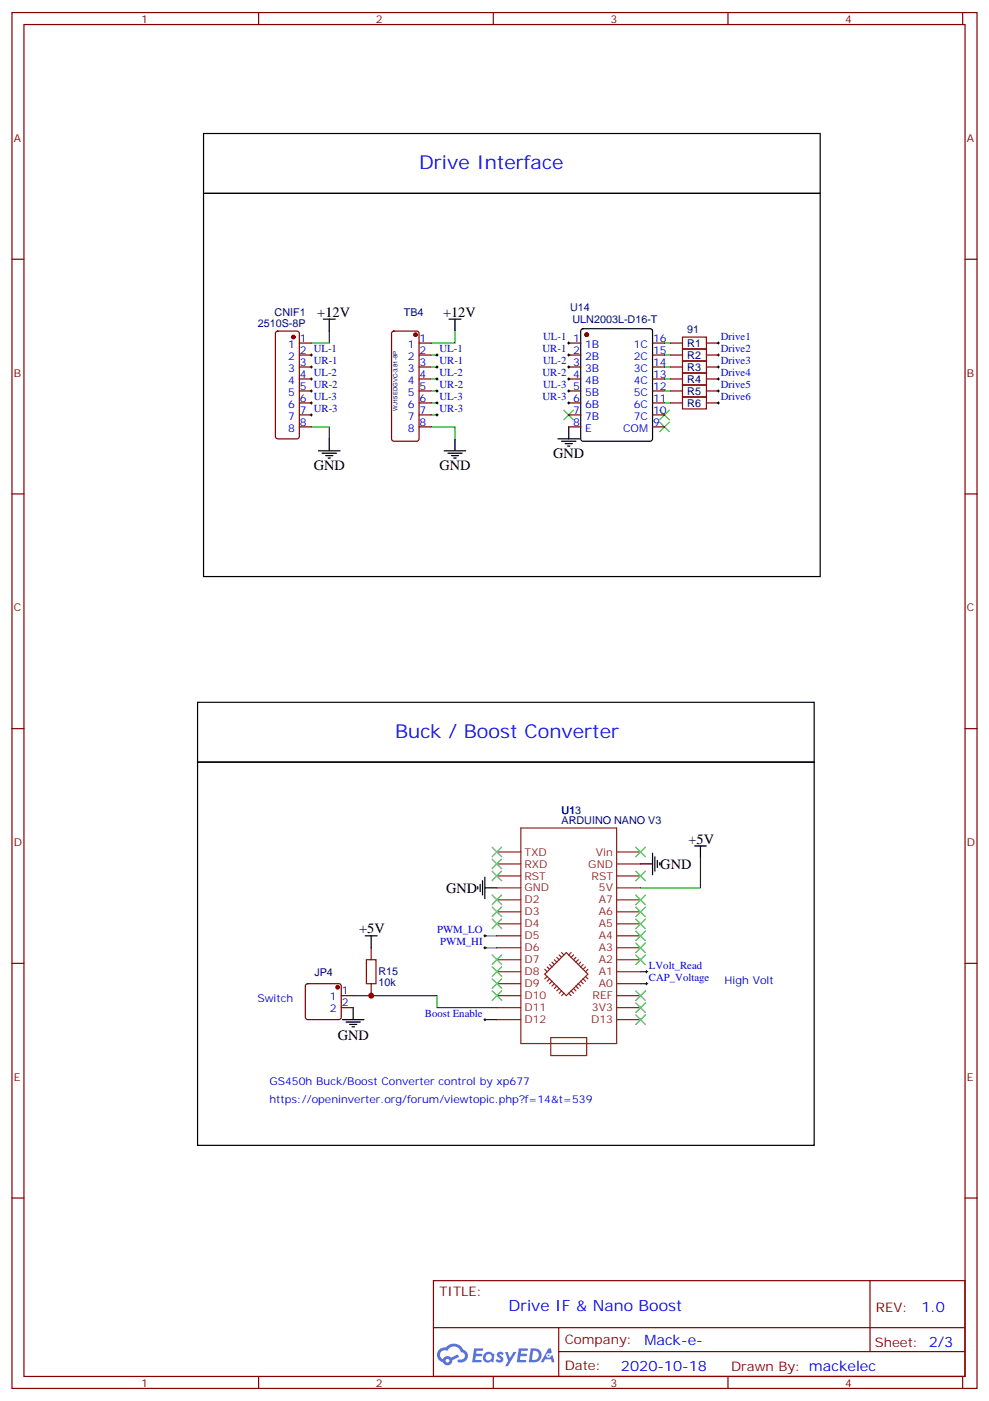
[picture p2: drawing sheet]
<svg xmlns="http://www.w3.org/2000/svg" width="291mm" height="413mm" viewBox="0 0 291 413" stroke-linecap="round" stroke-linejoin="round" font-family="sans-serif">
<g fill="none" stroke="#870000" stroke-width=".35">
<path d="M3.5 3.7h284.4v405.3h-284.4zM7.1 7.2h277.2v398.3h-277.2zM76.2 3.7v3.5M145.3 3.7v3.5M214.5 3.7v3.5M283.6 3.7v3.5M3.5 76.4h3.6M284.3 76.4h3.6M3.5 145.5h3.6M284.3 145.5h3.6M3.5 214.7h3.6M284.3 214.7h3.6"/>
<path d="M3.5 283.8h3.6M284.3 283.8h3.6M3.5 353h3.6M284.3 353h3.6M127.7 377.3h156.6v28.2h-156.6zM256.3 377.3v20.9M127.7 391.1h156.5M164.6 398.2h119.6M164.6 391.1v14.2M76.2 405.5v3.5M145.3 405.5v3.5M214.5 405.5v3.5"/>
<path d="M283.6 405.5v3.5"/>
</g>
<g fill="#5487ff">
<path d="M146.7 398.5a1.22 1.22 0 0 1 1.7 .2l-.4 .6a.47 .47 0 0 0-.3-.4 .47 .47 0 0 0-.5 .2l.1 .2a1.14 1.14 0 0 1 .8 1.8 1.14 1.14 0 0 1-1.9 0l-.2-.2 .5-.6 .7 .5a.29 .29 0 0 0 .3-.3 .29 .29 0 0 0-.2-.3 1.04 1.04 0 0 1-.6-1.7z"/>
<path d="M139.7 397.2h2.4l.3 .2-.2 .5-1.8 .1-.1 .8h1.5l.3 .4-.3 .4h-1.6l-.2 1.1h1.7l.2 .3-.2 .3-2.6 .1z"/>
<path d="M152.8 397.2h2.4l.3 .2-.1 .5-1.8 .1-.2 .8h1.6l.3 .4-.4 .4h-1.6l-.1 1.1h1.7l.2 .3-.2 .3-2.6 .1z"/>
<path d="M161.6 397.2h.7l.3 1.3-.6 .3a.69 .69 0 0 0-1 .3 .69 .69 0 0 0 .4 .9 .69 .69 0 0 0 .9-.6l.5-.2 .6 2.2h-.8l-.2-.9h-1.8l-.5 .9h-.8z"/>
<path d="M148.8 398.3h.8l.6 1.8 1.1-1.8h.9l-2.6 4.2h-.8l.9-1.5z"/>
<path d="M156.4 397.2l-.6 4.2h1.3a2.11 2.11 0 0 0 2.5-2.1 2.11 2.11 0 0 0-2.5-2.1zM157.1 398a1.39 1.39 0 0 1 1.7 1.4 1.39 1.39 0 0 1-1.8 1.3h-.3z"/>
<path d="M142.7 398.8a1.54 1.54 0 0 0-.1 2.2 1.54 1.54 0 0 0 2.2 .1l.6 .3 .3-2.3-.2-.3h-.4a1.49 1.49 0 0 0-2.4 0zM143 399.8a.94 .94 0 0 1 1.8 0 .94 .94 0 0 1-1.8 0z"/>
<path d="M129.4 397.6a2.18 2.18 0 0 0 1.1 3.7 1.44 1.44 0 0 0 1.6 .9 1.44 1.44 0 0 0 1.2-1.4l2-1.1-.5-.7-1.9 1a1.47 1.47 0 0 0-2.4 .4 1.39 1.39 0 0 1-.7-1.9 1.39 1.39 0 0 1 2-.5 2.12 2.12 0 0 1 2.2-1.3 2.12 2.12 0 0 1 1.9 1.7 1.14 1.14 0 0 1 1.1 1.4 1.14 1.14 0 0 1-1.7 .7 .43 .43 0 0 0-.5 .4 .43 .43 0 0 0 .4 .5 1.98 1.98 0 0 0 2.5-1.2 1.98 1.98 0 0 0-1.2-2.6 3.1 3.1 0 0 0-5.3-.6l-.9 .1zM131.3 400.9a.55 .55 0 0 1 1.1 0 .55 .55 0 0 1-1.1 0z"/>
<circle cx="161.6" cy="399.3" r=".26"/>
</g>
<g fill="none" stroke="#8c2424" stroke-width=".35">
<path d="M146.4 258.1h7.1M146.4 254.5h7.1M146.4 251h7.1M153.5 243.9h28.2v63.5h-28.2zM181.7 258.1h7M181.7 254.5h7M181.7 251h7M146.4 279.2h7.1M146.4 275.7h7.1M146.4 272.2h7.1M146.4 268.6h7.1M146.4 265.1h7.1"/>
<path d="M146.4 261.6h7.1M181.7 279.2h7M181.7 275.7h7M181.7 272.2h7M181.7 268.6h7M181.7 265.1h7M181.7 261.6h7M146.4 296.9h7.1M146.4 293.3h7.1M146.4 289.8h7.1M146.4 286.3h7.1M146.4 282.8h7.1"/>
<path d="M160.5 287l6.4-6.4 6.3 6.4-6.3 6.3zM160.5 285.6l.7 .7M161.2 284.9l.7 .7M161.2 287.7l-.7 .7M161.9 288.4l-.7 .7M161.9 284.2l.7 .7M162.6 283.5l.7 .7M162.6 289.1l-.7 .7M163.3 289.8l-.7 .7M163.3 282.8l.7 .7M164 282l.7 .8M164 290.5l-.7 .7"/>
<path d="M164.7 281.3l.8 .7M164.7 291.2l-.7 .7M165.5 280.6l.7 .7M165.5 291.9l-.8 .7M166.2 292.6l-.7 .7M167.6 292.6l.7 .7M168.3 291.9l.7 .7M168.3 280.6l-.7 .7M169 291.2l.7 .7M169 281.3l-.7 .7M169.7 290.5l.7 .7M169.7 282l-.7 .8"/>
<path d="M170.4 289.8l.7 .7M170.4 282.8l-.7 .7M171.1 289.1l.7 .7M171.1 283.5l-.7 .7M171.8 288.4l.7 .7M171.8 284.2l-.7 .7M172.5 287.7l.7 .7M172.5 284.9l-.7 .7M173.2 285.6l-.7 .7M181.7 296.9h7M181.7 293.3h7M181.7 289.8h7"/>
<path d="M181.7 286.3h7M181.7 282.8h7M146.4 300.4h7.1M162.3 305.7h10.6v5.3h-10.6zM181.7 300.4h7"/>
</g>
<g fill="none" stroke="#000" stroke-width=".35">
<path d="M60 39.3h181.7v17.7h-181.7zM60 57h181.7v112.9h-181.7zM95.2 94h3.6M97 94v3.5M132.3 94h3.5M134.1 94v3.5M171.3 97l.5-.2h19.8l.6 .5 .1 32-.5 .6-20 .1-.6-.5-.1-32zM93.8 132.8h6.4M94.9 133.5h4.2M96 134.2h2.1M96.7 134.9h.7M97 129.3v3.5"/>
<path d="M130.9 132.8h6.3M131.9 133.5h4.3M133 134.2h2.1M133.7 134.9h.7M134.1 129.3v3.5M164.4 129.3h6.3M165.5 130h4.2M166.5 130.7h2.1M167.2 131.4h.7M167.6 125.8v3.5M58.2 206.9h181.7v17.6h-181.7zM58.2 224.5h181.7v112.9h-181.7z"/>
<path d="M142.2 259.5v4.2M142.9 258.4v6.4M188.7 254.5h3.6M192.3 251.4v6.3M193 252.4v4.2M193.7 253.5v2.1M194.4 254.2v.7M204.6 249.2h3.5M206.4 249.2v3.6M107.6 275.7h3.5M109.4 275.7v3.5M140.8 261.2v.7"/>
<path d="M141.5 260.5v2.1M142.9 261.6h3.5M104.1 296.9v3.5M100.9 300.4h6.3M102 301.1h4.2M103 301.8h2.1M103.7 302.5h.7"/>
</g>
<g fill="none" stroke="#008700" stroke-width=".35">
<path d="M97 97.5v3.6h-5.3M134.1 97.5v3.6h-7.1M127 118.7h1.8M127 115.2h1.8M127 111.7h1.8M127 108.1h1.8M127 104.6h1.8M195.8 118.7h1.8M195.8 115.2h1.8M195.8 111.7h1.8M195.8 108.1h1.8M195.8 104.6h1.8"/>
<path d="M195.8 101.1h1.8M91.7 125.8h5.3v3.5M127 125.8h7.1v3.5M127 122.2h1.8M206.4 252.8v8.8h-17.7M142.9 275.7h3.5M142.9 279.2h3.5M104.1 293.3h24.7v3.6h17.6M188.7 289.8h1.8M188.7 286.3h1.8M142.9 300.4h3.5"/>
</g>
<g fill="none" stroke="#000" stroke-width=".29">
<path d="M91.4 118.7h.7M91.4 115.2h.7M91.4 111.7h.7M91.4 108.1h.7M91.4 104.6h.7M91.7 104.2v.8M91.7 107.8v.7M91.7 111.3v.7M91.7 114.8v.7M91.7 118.4v.7M128.4 118.7h.7M128.4 115.2h.7"/>
<path d="M128.4 111.7h.7M128.4 108.1h.7M128.4 104.6h.7M128.8 104.2v.8M128.8 107.8v.7M128.8 111.3v.7M128.8 114.8v.7M128.8 118.4v.7M167.2 118.7h.7M167.2 115.2h.7M167.2 111.7h.7M167.2 108.1h.7"/>
<path d="M167.2 104.6h.7M167.2 101.1h.7M167.6 100.7v.7M167.6 104.2v.8M167.6 107.8v.7M167.6 111.3v.7M167.6 114.8v.7M167.6 118.4v.7M211.3 118.7h.7M211.3 115.2h.7M211.3 111.7h.7M211.3 108.1h.7"/>
<path d="M211.3 104.6h.7M211.3 101.1h.7M211.7 100.7v.7M211.7 104.2v.8M211.7 107.8v.7M211.7 111.3v.7M211.7 114.8v.7M211.7 118.4v.7M91.4 122.2h.7M91.7 121.9v.7M128.4 122.2h.7M128.8 121.9v.7"/>
<path d="M142.5 275.7h.7M142.5 279.2h.7M142.9 275.3v.7M142.9 278.9v.7M190.1 289.8h.8M190.1 286.3h.8M190.5 285.9v.7M190.5 289.5v.7M142.5 300.4h.7M142.9 300v.7"/>
</g>
<path d="M201.1 99.3h7v3.5h-7zM201.1 102.8h7v3.6h-7zM201.1 106.4h7v3.5h-7zM201.1 109.9h7v3.5h-7zM201.1 113.4h7v3.5h-7zM201.1 116.9h7v3.6h-7zM107.9 282.8h2.9v7h-2.9z" fill="none" stroke="#a10000" stroke-width=".35"/>
<g fill="none" stroke="#870000" stroke-width=".35">
<path d="M81.4 97.7l.4-.2h5.7l.5 .2 .2 .5v30.4l-.2 .5-.5 .2h-5.7l-.5-.2-.2-.5v-30.4zM115.6 97.7l.5-.2h6.7l.6 .5 .1 31.3-.3 .5-.4 .2h-6.7l-.5-.2-.2-.5v-31.1zM88.2 101.1h3.5M88.2 104.6h3.5M88.2 108.1h3.5M88.2 111.7h3.5M88.2 115.2h3.5M88.2 118.7h3.5M123.5 101.1h3.5M123.5 104.6h3.5M123.5 108.1h3.5M123.5 111.7h3.5"/>
<path d="M123.5 115.2h3.5M123.5 118.7h3.5M167.6 101.1h3.5M167.6 104.6h3.5M167.6 108.1h3.5M167.6 111.7h3.5M167.6 115.2h3.5M167.6 118.7h3.5M192.3 101.1h3.5M192.3 104.6h3.5M192.3 108.1h3.5M192.3 111.7h3.5"/>
<path d="M192.3 115.2h3.5M192.3 118.7h3.5M197.6 101.1h3.5M197.6 104.6h3.5M197.6 108.1h3.5M197.6 111.7h3.5M197.6 115.2h3.5M197.6 118.7h3.5M208.1 101.1h3.6M208.1 104.6h3.6M208.1 108.1h3.6M208.1 111.7h3.6"/>
<path d="M208.1 115.2h3.6M208.1 118.7h3.6M88.2 122.2h3.5M88.2 125.8h3.5M123.5 122.2h3.5M123.5 125.8h3.5M167.6 122.2h3.5M167.6 125.8h3.5M192.3 122.2h3.5M192.3 125.8h3.5M109.4 279.2v3.6M90.2 290l.5-.2h9.1l.5 .2 .2 .5v9.2l-.2 .5-.5 .2h-9.1l-.5-.2-.2-.5v-9.2z"/>
<path d="M100.5 293.3h3.6M100.5 296.9h3.6M109.4 289.8v3.5"/>
</g>
<g fill="none" stroke="#3c3" stroke-width=".35">
<path d="M166.2 120.8l2.8 2.8M169 120.8l-2.8 2.8M194.4 120.8l2.8 2.8M194.4 124.4l2.8 2.8M197.2 120.8l-2.8 2.8M197.2 124.4l-2.8 2.8M145 249.6l2.8 2.8M145 256.6l2.8 2.9M145 253.1l2.8 2.8M147.8 249.6l-2.8 2.8M147.8 256.6l-2.8 2.9M147.8 253.1l-2.8 2.8"/>
<path d="M187.3 249.6l2.8 2.8M187.3 256.6l2.8 2.9M190.1 249.6l-2.8 2.8M190.1 256.6l-2.8 2.9M145 263.7l2.8 2.8M145 267.2l2.8 2.9M145 270.8l2.8 2.8M147.8 263.7l-2.8 2.8M147.8 267.2l-2.8 2.9M147.8 270.8l-2.8 2.8M187.3 277.8l2.8 2.8M187.3 274.3l2.8 2.8"/>
<path d="M187.3 270.8l2.8 2.8M187.3 267.2l2.8 2.9M187.3 263.7l2.8 2.8M190.1 277.8l-2.8 2.8M190.1 274.3l-2.8 2.8M190.1 270.8l-2.8 2.8M190.1 267.2l-2.8 2.9M190.1 263.7l-2.8 2.8M145 281.3l2.8 2.9M145 284.9l2.8 2.8M145 288.4l2.8 2.8M145 291.9l2.8 2.8"/>
<path d="M147.8 291.9l-2.8 2.8M147.8 281.3l-2.8 2.9M147.8 284.9l-2.8 2.8M147.8 288.4l-2.8 2.8M187.3 299l2.8 2.8M187.3 295.5l2.8 2.8M187.3 291.9l2.8 2.8M187.3 281.3l2.8 2.9M190.1 299l-2.8 2.8M190.1 295.5l-2.8 2.8M190.1 291.9l-2.8 2.8M190.1 281.3l-2.8 2.9"/>
</g>
<g fill="#870000" stroke="#870000" stroke-width=".35">
<circle cx="99.5" cy="290.9" r=".53"/>
<circle cx="122.4" cy="98.6" r=".53"/>
<circle cx="86.4" cy="99.3" r=".53"/>
<circle cx="172.9" cy="98.6" r=".53"/>
</g>
<circle cx="109.4" cy="293.3" r=".88" fill="#c00"/>
<g font-size="5.6" fill="#00f">
<text x="123.5" y="49.9">Drive Interface</text>
<text x="116.4" y="217.5">Buck / Boost Converter</text>
</g>
<text font-size="4.6" fill="#00f" x="149.8" y="386.3">Drive IF &amp; Nano Boost</text>
<g font-size="4.2">
<text x="93.5" y="93.3">+12V</text>
<text x="130.5" y="93.3">+12V</text>
<text x="163" y="134.9">GND</text>
<text x="92.4" y="138.5">GND</text>
<text x="129.5" y="138.5">GND</text>
<text x="202.8" y="248.5">+5V</text>
<text x="194.6" y="255.9">GND</text>
<text x="131.4" y="263">GND</text>
<text x="105.8" y="275">+5V</text>
<text x="99.5" y="306.5">GND</text>
</g>
<g font-size="4.2" fill="#00f">
<text x="271.5" y="386.6">1.0</text>
<text x="189.9" y="396.1">Mack-e-</text>
<text x="183" y="403.9">2020-10-18</text>
</g>
<g font-size="3.9" fill="#800">
<text x="129.5" y="381.9">TITLE:</text>
<text x="258.1" y="386.6">REV:</text>
<text x="166.4" y="396.1">Company:</text>
<text x="257.7" y="396.7">Sheet: 2/3</text>
<text x="166.4" y="403.8">Date:</text>
<text x="215.4" y="403.8">Drawn By: mackelec</text>
</g>
<g font-size="3.2" fill="#800">
<text x="41.6" y="6.7">1</text>
<text x="110.8" y="6.7">2</text>
<text x="179.9" y="6.7">3</text>
<text x="249.1" y="6.7">4</text>
<text x="4.1" y="41.8">A</text>
<text x="284.9" y="41.8">A</text>
<text x="4.1" y="110.9">B</text>
<text x="284.9" y="110.9">B</text>
<text x="4.1" y="180.1">C</text>
<text x="284.9" y="180.1">C</text>
<text x="4.1" y="249.2">D</text>
<text x="284.9" y="249.2">D</text>
<text x="4.1" y="318.4">E</text>
<text x="284.9" y="318.4">E</text>
<text x="41.6" y="408.5">1</text>
<text x="110.8" y="408.5">2</text>
<text x="179.9" y="408.5">3</text>
<text x="249.1" y="408.5">4</text>
</g>
<g font-size="3.2" fill="#000080">
<text x="80.9" y="93.2">CNIF1</text>
<text x="119" y="93.1">TB4</text>
<text x="168" y="91.6">U14</text>
<text x="168.7" y="95.1">ULN2003L-D16-T</text>
<text x="76" y="96.4">2510S-8P</text>
<text x="202.5" y="98.2">91</text>
<text x="202.5" y="102.2">R1</text>
<text x="202.5" y="105.7">R2</text>
<text x="202.5" y="109.3">R3</text>
<text x="202.5" y="112.8">R4</text>
<text x="202.5" y="116.3">R5</text>
<text x="202.5" y="119.9">R6</text>
<text x="165.4" y="239.9">U13</text>
<text x="165.5" y="239.7">U1</text>
<text x="165.4" y="242.9">ARDUINO NANO V3</text>
<text x="92.6" y="287.5">JP4</text>
<text x="111.5" y="287.3">R15</text>
<text x="111.5" y="290.5">10k</text>
</g>
<g font-size="3.2" fill="#00f">
<text x="88.4" y="100.7">1</text>
<text x="123.6" y="100.7">1</text>
<text x="160" y="100.2">UL-1</text>
<text x="168.9" y="100.7">1</text>
<text x="192.4" y="100.7">16</text>
<text x="212.4" y="100.2">Drive1</text>
<text x="84.9" y="102.5">1</text>
<text x="84.9" y="106">2</text>
<text x="88.4" y="104.2">2 UL-1</text>
<text x="88.4" y="107.8">3 UR-1</text>
<text x="120.2" y="102.5">1</text>
<text x="120.2" y="106">2</text>
<text x="123.6" y="104.2">2</text>
<text x="123.6" y="107.8">3</text>
<text x="129.5" y="107.2">UR-1</text>
<text x="129.5" y="103.7">UL-1</text>
<text x="159.8" y="103.7">UR-1</text>
<text x="160" y="107.2">UL-2</text>
<text x="168.9" y="104.2">2</text>
<text x="168.9" y="107.8">3</text>
<text x="172.4" y="102.5">1B</text>
<text x="172.4" y="106">2B</text>
<text x="186.7" y="106">2C</text>
<text x="186.7" y="102.5">1C</text>
<text x="192.4" y="107.8">14</text>
<text x="192.4" y="104.2">15</text>
<text x="212.4" y="103.7">Drive2</text>
<text x="212.4" y="107.2">Drive3</text>
<text x="84.9" y="109.5">3</text>
<text x="84.9" y="113.1">4</text>
<text x="88.4" y="111.3">4 UL-2</text>
<text x="120.2" y="109.5">3</text>
<text x="120.2" y="113.1">4</text>
<text x="123.6" y="111.3">4</text>
<text x="129.5" y="110.8">UL-2</text>
<text x="159.8" y="110.8">UR-2</text>
<text x="168.9" y="111.3">4</text>
<text x="172.4" y="109.5">3B</text>
<text x="172.4" y="113.1">4B</text>
<text x="186.7" y="113.1">4C</text>
<text x="186.7" y="109.5">3C</text>
<text x="192.4" y="111.3">13</text>
<text x="212.4" y="110.8">Drive4</text>
<text x="84.9" y="116.6">5</text>
<text x="88.4" y="114.8">5 UR-2</text>
<text x="88.4" y="118.4">6 UL-3</text>
<text x="120.2" y="116.6">5</text>
<text x="123.6" y="114.8">5</text>
<text x="123.6" y="118.4">6</text>
<text x="129.5" y="117.8">UL-3</text>
<text x="129.5" y="114.3">UR-2</text>
<text x="159.8" y="117.8">UR-3</text>
<text x="160" y="114.3">UL-3</text>
<text x="168.9" y="114.8">5</text>
<text x="168.9" y="118.4">6</text>
<text x="172.4" y="116.6">5B</text>
<text x="186.7" y="116.6">5C</text>
<text x="192.4" y="118.4">11</text>
<text x="192.4" y="114.8">12</text>
<text x="212.4" y="114.3">Drive5</text>
<text x="212.4" y="117.8">Drive6</text>
<text x="84.9" y="120.1">6</text>
<text x="84.9" y="123.6">7</text>
<text x="88.4" y="121.9">7 UR-3</text>
<text x="88.4" y="125.4">8</text>
<text x="120.2" y="120.1">6</text>
<text x="120.2" y="123.6">7</text>
<text x="123.6" y="121.9">7</text>
<text x="123.6" y="125.4">8</text>
<text x="129.5" y="121.4">UR-3</text>
<text x="168.9" y="121.9">7</text>
<text x="168.9" y="125.4">8</text>
<text x="172.4" y="120.1">6B</text>
<text x="172.4" y="123.6">7B</text>
<text x="186.7" y="123.6">7C</text>
<text x="186.7" y="120.1">6C</text>
<text x="192.4" y="125.4">9</text>
<text x="192.4" y="121.9">10</text>
<text x="84.9" y="127.2">8</text>
<text x="120.2" y="127.2">8</text>
<text x="172.4" y="127.2">E</text>
<text x="183.6" y="127.2">COM</text>
<text x="128.8" y="274.8">PWM_LO</text>
<text x="129.7" y="278.3">PWM_HI</text>
<text x="191.2" y="285.4">LVolt_Read</text>
<text x="100.7" y="293">1</text>
<text x="191.2" y="288.9">CAP_Voltage</text>
<text x="213.4" y="289.8">High Volt</text>
<text x="75.8" y="295.1">Switch</text>
<text x="97.2" y="294.7">1</text>
<text x="97.2" y="298.3">2</text>
<text x="100.7" y="296.5">2</text>
<text x="125.2" y="299.5">Boost Enable</text>
<text x="79.4" y="319.8">GS450h Buck/Boost Converter control by xp677</text>
<text x="79.4" y="325.1">https://openinverter.org/forum/viewtopic.php?f=14&amp;t=539</text>
</g>
<g font-size="3.2" fill="#8d2323">
<text x="154.5" y="255.6">RXD</text>
<text x="154.5" y="252.1">TXD</text>
<text x="173.3" y="255.6">GND</text>
<text x="175.6" y="252.1">Vin</text>
<text x="154.5" y="262.6">GND</text>
<text x="154.5" y="259.1">RST</text>
<text x="174.3" y="259.1">RST</text>
<text x="176.4" y="262.6">5V</text>
<text x="154.5" y="269.7">D3</text>
<text x="154.5" y="266.2">D2</text>
<text x="176.4" y="269.7">A6</text>
<text x="176.4" y="266.2">A7</text>
<text x="154.5" y="273.2">D4</text>
<text x="176.4" y="273.2">A5</text>
<text x="154.5" y="280.3">D6</text>
<text x="154.5" y="276.8">D5</text>
<text x="176.4" y="276.8">A4</text>
<text x="176.4" y="280.3">A3</text>
<text x="154.5" y="287.3">D8</text>
<text x="154.5" y="283.8">D7</text>
<text x="176.4" y="283.8">A2</text>
<text x="176.4" y="287.3">A1</text>
<text x="154.5" y="290.9">D9</text>
<text x="176.4" y="290.9">A0</text>
<text x="154.5" y="297.9">D11</text>
<text x="154.5" y="294.4">D10</text>
<text x="174.4" y="297.9">3V3</text>
<text x="174.6" y="294.4">REF</text>
<text x="154.5" y="301.4">D12</text>
<text x="174.1" y="301.4">D13</text>
</g>
<text font-size="1.8" fill="#000080" x="117.1" y="121" transform="rotate(-90 117.1 121)">WJ15EDGVC-3.81-8P</text>
</svg>
